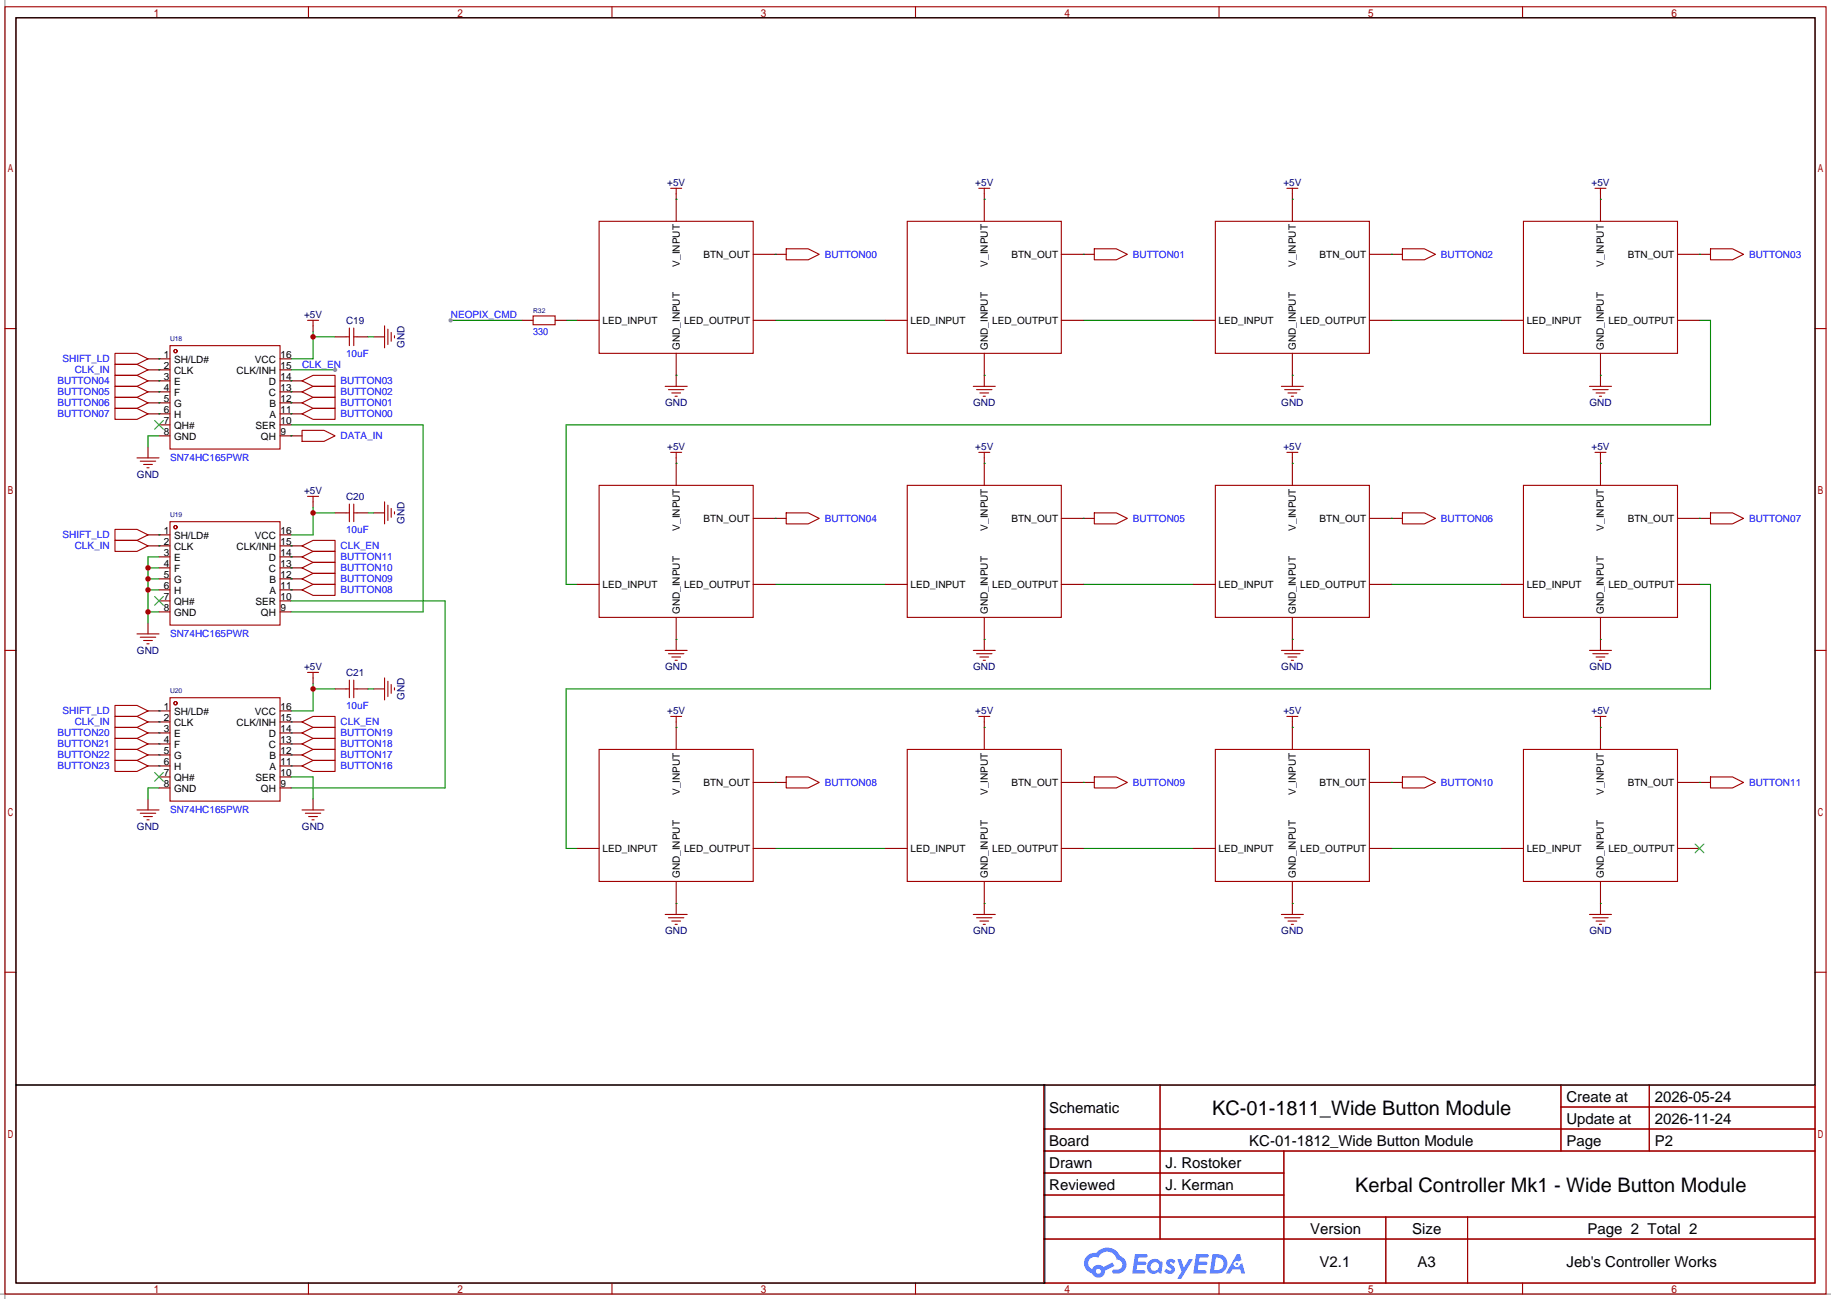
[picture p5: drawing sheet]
<svg xmlns="http://www.w3.org/2000/svg" width="423mm" height="300mm" viewBox="0 0 423 300" stroke-linecap="round" stroke-linejoin="round" font-family="sans-serif">
<path d="M1.1 0v299.9M0 298.7h422.7" fill="none" stroke="#999" stroke-width=".25"/>
<g fill="none" stroke="#a10000" stroke-width=".25">
<path d="M1.1 1.6h420.4v297.1h-420.4zM3.7 4.1h415.3v292.1h-415.3zM71.2 1.6v2.5M141.3 1.6v2.5M211.3 1.6v2.5M281.4 1.6v2.5M351.5 1.6v2.5M1.1 75.9h2.6M419 75.9h2.5M1.1 150.2h2.6M419 150.2h2.5M1.1 224.4h2.6"/>
<path d="M419 224.4h2.5M240.9 250.5h178.1v45.7h-178.1zM267.8 250.5v35.5M360.3 250.5v15.2M360.3 255.6h58.7M380.7 250.5v15.2M240.9 260.6h178.1M240.9 265.7h178.1M240.9 270.8h55.5M240.9 275.9h55.5M296.4 265.7v30.5M71.2 296.2v2.5"/>
<path d="M141.3 296.2v2.5M211.3 296.2v2.5M240.9 281h178.1M240.9 286h178.1M281.4 296.2v2.5M319.9 281v15.2M338.8 281v15.2M351.5 296.2v2.5"/>
</g>
<g fill="#5487ff">
<path d="M269.5 290.9a1.3 1.3 0 0 1 1.8 .3l-.4 .6a.54 .54 0 0 0-.9-.2l.1 .2a1.28 1.28 0 0 1 .8 2 1.53 1.53 0 0 1-2.2-.3l.6-.6 .7 .4a.31 .31 0 0 0 .4-.2 .31 .31 0 0 0-.3-.4 1.12 1.12 0 0 1-.6-1.8z"/>
<path d="M271.8 290.7h.8l.7 2 1.2-2h.9l-2.7 4.5h-.9l.9-1.6z"/>
<path d="M262 289.5h2.2a.46 .46 0 0 1 .6 .1 .46 .46 0 0 1 .1 .5l-.4 .2h-1.7l-.2 1h1.7a.4 .4 0 0 1 .3 .4 .4 .4 0 0 1-.4 .3h-1.7l-.2 1.2h1.4a.46 .46 0 0 1 .5 .1 .46 .46 0 0 1 .1 .5l-.3 .2h-2.7z"/>
<path d="M276.1 289.5h2.2a.47 .47 0 0 1 .6 .1 .47 .47 0 0 1 .1 .5l-.4 .2h-1.7l-.2 1h1.7a.4 .4 0 0 1 .3 .4 .4 .4 0 0 1-.4 .3h-1.7l-.2 1.2h1.4a.46 .46 0 0 1 .5 .1 .46 .46 0 0 1 .1 .5l-.3 .2h-2.6z"/>
<path d="M285.5 289.5h.7l.4 1.4-.7 .3a.75 .75 0 0 0-1.1 .3 .75 .75 0 0 0 .5 1.1 .75 .75 0 0 0 1-.7l.5-.3 .6 2.4h-.9l-.2-.9h-1.8l-.6 .9h-.9z"/>
<path d="M279.9 289.5l-.7 4.5h1.5a2.27 2.27 0 0 0 2.6-2.3 2.27 2.27 0 0 0-2.7-2.2zM280.7 290.3a1.5 1.5 0 0 1 1.8 1.6 1.5 1.5 0 0 1-2 1.3h-.3z"/>
<path d="M265.3 291.2a1.6 1.6 0 0 0-.3 2.3 1.6 1.6 0 0 0 2.3 .2l.8 .3 .3-2.5-.2-.2-.4-.1a1.58 1.58 0 0 0-2.5 0zM265.9 291.7a.99 .99 0 0 1 1.6 .5 .99 .99 0 0 1-1.3 1.2 .98 .98 0 0 1-.3-1.7z"/>
<path d="M250.9 289.9a2.37 2.37 0 0 0 1.2 4.1 1.54 1.54 0 0 0 1.8 .9 1.54 1.54 0 0 0 1.2-1.6l2.1-1-.4-.8-2.1 1a1.57 1.57 0 0 0-2.6 .5 1.5 1.5 0 0 1-.7-2.1 1.5 1.5 0 0 1 2.1-.5 2.23 2.23 0 0 1 2.3-1.4 2.23 2.23 0 0 1 2 1.8 1.16 1.16 0 0 1 1.3 1.1 1.16 1.16 0 0 1-1.1 1.2h-.7a.47 .47 0 0 0-.6 .4 .47 .47 0 0 0 .4 .5 2.14 2.14 0 0 0 2.8-1.3 2.14 2.14 0 0 0-1.4-2.7 3.2 3.2 0 0 0-5.4-.7l-1.2 .1zM253 293.5a.58 .58 0 0 1 1.1 0 .58 .58 0 0 1-1.1 0z"/>
<circle cx="285.5" cy="291.8" r=".28"/>
</g>
<g fill="none" stroke="#870000" stroke-width=".25">
<path d="M156.1 44.7v1.3M178.9 58.7h2.6M227.2 44.7v1.3M250.1 58.7h2.5M298.3 44.7v1.3M321.2 58.7h2.5M369.4 44.7v1.3M392.3 58.7h2.5M156.1 86.7v2.5M227.2 86.7v2.5M298.3 86.7v2.5M369.4 86.7v2.5"/>
<path d="M156.1 105.7v1.3M178.9 119.7h2.6M227.2 105.7v1.3M250.1 119.7h2.5M298.3 105.7v1.3M321.2 119.7h2.5M369.4 105.7v1.3M392.3 119.7h2.5M156.1 147.6v2.6M227.2 147.6v2.6M298.3 147.6v2.6M369.4 147.6v2.6"/>
<path d="M156.1 166.7v1.2M227.2 166.7v1.2M298.3 166.7v1.2M369.4 166.7v1.2M178.9 180.6h2.6M250.1 180.6h2.5M321.2 180.6h2.5M392.3 180.6h2.5M156.1 208.6v2.5M227.2 208.6v2.5M298.3 208.6v2.5M369.4 208.6v2.5"/>
</g>
<g fill="none" stroke="#a10000" stroke-width=".25">
<path d="M154.8 43.5h2.6M156.1 43.5v1.2M181.5 57.4h5.1l2.5 1.3-2.5 1.3h-5.1zM225.9 43.5h2.6M227.2 43.5v1.2M252.6 57.4h5.1l2.5 1.3-2.5 1.3h-5.1zM297.1 43.5h2.5M298.3 43.5v1.2M323.7 57.4h5.1l2.5 1.3-2.5 1.3h-5.1zM368.2 43.5h2.5M369.4 43.5v1.2M394.8 57.4h5.1l2.6 1.3-2.6 1.3h-5.1z"/>
<path d="M153.5 89.2h5.1M154.3 90h3.6M155.1 90.7h2M155.8 91.5h.5M224.7 89.2h5M225.4 90h3.6M226.2 90.7h2M226.9 91.5h.6M295.8 89.2h5.1M296.5 90h3.6M297.3 90.7h2M298.1 91.5h.5"/>
<path d="M366.9 89.2h5.1M367.7 90h3.5M368.4 90.7h2.1M369.2 91.5h.5M154.8 104.4h2.6M156.1 104.4v1.3M181.5 118.4h5.1l2.5 1.3-2.5 1.2h-5.1zM225.9 104.4h2.6M227.2 104.4v1.3M252.6 118.4h5.1l2.5 1.3-2.5 1.2h-5.1zM297.1 104.4h2.5M298.3 104.4v1.3"/>
<path d="M323.7 118.4h5.1l2.5 1.3-2.5 1.2h-5.1zM368.2 104.4h2.5M369.4 104.4v1.3M394.8 118.4h5.1l2.6 1.3-2.6 1.2h-5.1zM153.5 150.2h5.1M154.3 150.9h3.6M155.1 151.7h2M155.8 152.4h.5M224.7 150.2h5M225.4 150.9h3.6M226.2 151.7h2M226.9 152.4h.6"/>
<path d="M295.8 150.2h5.1M296.5 150.9h3.6M297.3 151.7h2M298.1 152.4h.5M366.9 150.2h5.1M367.7 150.9h3.5M368.4 151.7h2.1M369.2 152.4h.5M154.8 165.4h2.6M156.1 165.4v1.3M181.5 179.4h5.1l2.5 1.2-2.5 1.3h-5.1zM225.9 165.4h2.6"/>
<path d="M227.2 165.4v1.3M252.6 179.4h5.1l2.5 1.2-2.5 1.3h-5.1zM297.1 165.4h2.5M298.3 165.4v1.3M323.7 179.4h5.1l2.5 1.2-2.5 1.3h-5.1zM368.2 165.4h2.5M369.4 165.4v1.3M394.8 179.4h5.1l2.6 1.2-2.6 1.3h-5.1zM153.5 211.1h5.1M154.3 211.9h3.6M155.1 212.6h2M155.8 213.4h.5"/>
<path d="M224.7 211.1h5M225.4 211.9h3.6M226.2 212.6h2M226.9 213.4h.6M295.8 211.1h5.1M296.5 211.9h3.6M297.3 212.6h2M298.1 213.4h.5M366.9 211.1h5.1M367.7 211.9h3.5M368.4 212.6h2.1M369.2 213.4h.5"/>
</g>
<g fill="none" stroke="#008700" stroke-width=".25">
<path d="M104 74h16.5M130.7 74h2.5M178.9 74h25.4M250.1 74h25.4M321.2 74h25.4M392.3 74h2.5v24.1h-264.1v36.8h2.5M178.9 134.9h25.4M250.1 134.9h25.4M321.2 134.9h25.4M392.3 134.9h2.5v24.1h-264.1v36.9h2.5M178.9 195.9h25.4M250.1 195.9h25.4"/>
<path d="M321.2 195.9h25.4"/>
</g>
<circle cx="104" cy="74" r=".51" fill="#999"/>
<path d="M3.7 4.1h415.3v246.4h-415.3zM3.7 250.5h237.5v45.7h-237.5z" fill="none" stroke="#000" stroke-width=".25"/>
<g fill="none" stroke="#870000" stroke-width=".25">
<path d="M156.1 46v5.1M173.9 58.7h5M227.2 46v5.1M245 58.7h5.1M298.3 46v5.1M316.1 58.7h5.1M369.4 46v5.1M387.2 58.7h5.1M86.2 77.8h2.6M120.5 74h2.6M128.1 74h2.6M133.2 74h5.1"/>
<path d="M173.9 74h5M204.3 74h5.1M245 74h5.1M275.5 74h5M316.1 74h5.1M346.6 74h5.1M387.2 74h5.1M156.1 81.6v5.1M227.2 81.6v5.1M298.3 81.6v5.1M369.4 81.6v5.1M156.1 107v5.1"/>
<path d="M173.9 119.7h5M227.2 107v5.1M245 119.7h5.1M298.3 107v5.1M316.1 119.7h5.1M369.4 107v5.1M387.2 119.7h5.1M133.2 134.9h5.1M173.9 134.9h5M204.3 134.9h5.1M245 134.9h5.1M275.5 134.9h5"/>
<path d="M316.1 134.9h5.1M346.6 134.9h5.1M387.2 134.9h5.1M156.1 142.5v5.1M227.2 142.5v5.1M298.3 142.5v5.1M369.4 142.5v5.1M156.1 167.9v5.1M227.2 167.9v5.1M298.3 167.9v5.1M369.4 167.9v5.1M133.2 195.9h5.1"/>
<path d="M173.9 195.9h5M173.9 180.6h5M204.3 195.9h5.1M245 195.9h5.1M245 180.6h5.1M275.5 195.9h5M316.1 195.9h5.1M316.1 180.6h5.1M346.6 195.9h5.1M387.2 195.9h5.1M387.2 180.6h5.1M156.1 203.5v5.1"/>
<path d="M227.2 203.5v5.1M298.3 203.5v5.1M369.4 203.5v5.1"/>
</g>
<g fill="none" stroke="#a10000" stroke-width=".25">
<path d="M138.3 51.1h35.6v30.5h-35.6zM209.4 51.1h35.6v30.5h-35.6zM280.5 51.1h35.6v30.5h-35.6zM351.7 51.1h35.5v30.5h-35.5zM88.8 75.2v5.1M89.5 76v3.5M90.3 76.7v2.1M91.1 77.5v.5M123.1 72.9h5v2.1h-5zM138.3 112.1h35.6v30.4h-35.6zM209.4 112.1h35.6v30.4h-35.6zM280.5 112.1h35.6v30.4h-35.6z"/>
<path d="M351.7 112.1h35.5v30.4h-35.5zM138.3 173h35.6v30.5h-35.6zM209.4 173h35.6v30.5h-35.6zM280.5 173h35.6v30.5h-35.6zM351.7 173h35.5v30.5h-35.5z"/>
</g>
<g fill="none" stroke="#008700" stroke-width=".25">
<path d="M156.1 46h.1M178.9 58.7h.1M227.2 46h.1M250.1 58.7h.1M298.3 46h.1M321.2 58.7h.1M369.4 46h.1M392.3 58.7h.1M72.3 77.8h5M72.3 76.5v6.3h-5.1M156.1 86.7h.1M227.2 86.7h.1"/>
<path d="M298.3 86.7h.1M369.4 86.7h.1M156.1 107h.1M178.9 119.7h.1M227.2 107h.1M250.1 119.7h.1M298.3 107h.1M321.2 119.7h.1M369.4 107h.1M392.3 119.7h.1M156.1 147.6h.1M227.2 147.6h.1"/>
<path d="M298.3 147.6h.1M369.4 147.6h.1M156.1 167.9h.1M227.2 167.9h.1M298.3 167.9h.1M369.4 167.9h.1M178.9 180.6h.1M250.1 180.6h.1M321.2 180.6h.1M392.3 180.6h.1M156.1 208.6h.1M227.2 208.6h.1"/>
<path d="M298.3 208.6h.1M369.4 208.6h.1"/>
</g>
<path d="M391.3 194.9l2 2M393.3 194.9l-2 2" fill="none" stroke="#3c3" stroke-width=".25"/>
<circle cx="72.3" cy="77.8" r=".63" fill="#c00"/>
<path d="M67.2 85.4h10.1" fill="none" stroke="#008700" stroke-width=".25"/>
<circle cx="77.3" cy="85.4" r=".51" fill="#999"/>
<path d="M34.2 103.2v2.5M72.3 115.9v1.2M86.2 118.4h2.6" fill="none" stroke="#870000" stroke-width=".25"/>
<path d="M31.6 105.7h5.1M32.4 106.5h3.5M33.1 107.2h2.1M33.9 108h.5M71 114.6h2.5M72.3 114.6v1.3M88.8 115.9v5M89.5 116.6v3.6M90.3 117.4v2M91.1 118.1v.6" fill="none" stroke="#a10000" stroke-width=".25"/>
<path d="M36.7 100.6h-2.5v2.6M72.3 118.4h5M72.3 117.1v6.4h-5.1" fill="none" stroke="#008700" stroke-width=".25"/>
<circle cx="72.3" cy="118.4" r=".63" fill="#c00"/>
<path d="M34.2 143.8v2.5" fill="none" stroke="#870000" stroke-width=".25"/>
<path d="M31.6 146.3h5.1M32.4 147.1h3.5M33.1 147.9h2.1M33.9 148.6h.5" fill="none" stroke="#a10000" stroke-width=".25"/>
<path d="M34.2 136.2h2.5M34.2 133.6h2.5M34.2 131.1h2.5M36.7 128.6h-2.5v15.2M34.2 141.3h2.5" fill="none" stroke="#008700" stroke-width=".25"/>
<g fill="#c00">
<circle cx="34.2" cy="141.3" r=".63"/>
<circle cx="34.2" cy="136.2" r=".63"/>
<circle cx="34.2" cy="133.6" r=".63"/>
<circle cx="34.2" cy="131.1" r=".63"/>
</g>
<g fill="none" stroke="#008700" stroke-width=".25">
<path d="M85 77.8h1.2M36.7 95.5h.1M36.7 93h.1M36.7 90.5h.1M36.7 87.9h.1M36.7 82.8h.1M36.7 85.4h.1M67.2 95.5h.1M67.2 93h.1M67.2 90.5h.1M67.2 87.9h.1M67.2 98.1h30.5v43.2h-30.5"/>
<path d="M67.2 100.6h.1M85 118.4h1.2M36.7 123.5h.1M36.7 126h.1M67.2 136.2h.1M67.2 133.6h.1M67.2 131.1h.1M67.2 128.6h.1M67.2 126h.1M67.2 138.7h35.5v43.2h-35.5M72.3 159h5M72.3 157.8v6.3h-5.1"/>
</g>
<g fill="none" stroke="#870000" stroke-width=".25">
<path d="M72.3 75.2v1.3M77.3 77.8h2.6M82.4 77.8h2.6M34.2 95.5h5M34.2 93h5M34.2 90.5h5M34.2 87.9h5M34.2 82.8h5M34.2 85.4h5M36.7 98.1h2.5M64.6 95.5h5.1M64.6 93h5.1"/>
<path d="M64.6 90.5h5.1M64.6 87.9h5.1M64.6 82.8h2.6M64.6 85.4h2.6M64.6 98.1h2.6M36.7 100.6h2.5M64.6 100.6h5.1M77.3 118.4h2.6M82.4 118.4h2.6M34.2 123.5h5M34.2 126h5M36.7 136.2h2.5"/>
<path d="M36.7 133.6h2.5M36.7 131.1h2.5M36.7 128.6h2.5M36.7 138.7h2.5M64.6 136.2h5.1M64.6 133.6h5.1M64.6 131.1h5.1M64.6 128.6h5.1M64.6 123.5h2.6M64.6 126h5.1M64.6 138.7h2.6M36.7 141.3h2.5"/>
<path d="M64.6 141.3h2.6M86.2 159h2.6"/>
</g>
<g fill="none" stroke="#a10000" stroke-width=".25">
<path d="M39.2 79.8h25.4v23.9h-25.4zM71 74h2.5M72.3 74v1.2M79.9 77.8h.7M80.6 75.7v4.1M81.7 75.7v4.1M81.7 77.8h.7M26.5 94.3h5.1l2.6 1.2-2.6 1.3h-5.1zM26.5 91.7h5.1l2.6 1.3-2.6 1.3h-5.1zM26.5 89.2h5.1l2.6 1.3-2.6 1.2h-5.1zM26.5 86.7h5.1l2.6 1.2-2.6 1.3h-5.1zM26.5 81.6h5.1l2.6 1.2-2.6 1.3h-5.1z"/>
<path d="M26.5 84.1h5.1l2.6 1.3-2.6 1.3h-5.1zM69.7 95.5l2.6-1.2h5v2.5h-5zM69.7 93l2.6-1.3h5v2.6h-5zM69.7 90.5l2.6-1.3h5v2.5h-5zM69.7 87.9l2.6-1.2h5v2.5h-5zM69.7 99.4h5.1l2.5 1.2-2.5 1.3h-5.1zM79.9 118.4h.7M80.6 116.4v4M81.7 116.4v4M81.7 118.4h.7M26.5 122.2h5.1l2.6 1.3-2.6 1.3h-5.1zM26.5 124.8h5.1l2.6 1.2-2.6 1.3h-5.1z"/>
<path d="M39.2 120.4h25.4v23.9h-25.4zM69.7 136.2l2.6-1.3h5v2.6h-5zM69.7 133.6l2.6-1.2h5v2.5h-5zM69.7 131.1l2.6-1.3h5v2.6h-5zM69.7 128.6l2.6-1.3h5v2.5h-5zM69.7 126l2.6-1.2h5v2.5h-5zM88.8 156.5v5.1M89.5 157.3v3.5M90.3 158v2.1M91.1 158.8v.5"/>
<circle cx="40.5" cy="81.1" r=".38"/>
<circle cx="40.5" cy="121.7" r=".38"/>
</g>
<path d="M35.7 97.1l2 2M37.7 97.1l-2 2M35.7 137.7l2 2M37.7 137.7l-2 2" fill="none" stroke="#3c3" stroke-width=".25"/>
<circle cx="72.3" cy="159" r=".63" fill="#c00"/>
<g fill="none" stroke="#870000" stroke-width=".25">
<path d="M72.3 156.5v1.3M77.3 159h2.6M82.4 159h2.6M34.2 176.8h5M34.2 174.3h5M34.2 171.7h5M34.2 169.2h5M34.2 164.1h5M34.2 166.7h5M36.7 179.4h2.5M64.6 176.8h5.1M64.6 174.3h5.1"/>
<path d="M64.6 171.7h5.1M64.6 169.2h5.1M64.6 164.1h2.6M64.6 166.7h5.1M64.6 179.4h2.6M34.2 184.4v2.6M36.7 181.9h2.5M64.6 181.9h2.6M72.3 184.4v2.6"/>
</g>
<g fill="none" stroke="#a10000" stroke-width=".25">
<path d="M71 155.2h2.5M72.3 155.2v1.3M79.9 159h.7M80.6 157v4.1M81.7 157v4.1M81.7 159h.7M26.5 162.9h5.1l2.6 1.2-2.6 1.3h-5.1zM26.5 165.4h5.1l2.6 1.3-2.6 1.2h-5.1zM26.5 167.9h5.1l2.6 1.3-2.6 1.3h-5.1zM26.5 170.5h5.1l2.6 1.2-2.6 1.3h-5.1zM26.5 173h5.1l2.6 1.3-2.6 1.3h-5.1zM26.5 175.6h5.1l2.6 1.2-2.6 1.3h-5.1z"/>
<path d="M39.2 161.1h25.4v23.9h-25.4zM69.7 176.8l2.6-1.2h5v2.5h-5zM69.7 174.3l2.6-1.3h5v2.6h-5zM69.7 171.7l2.6-1.2h5v2.5h-5zM69.7 169.2l2.6-1.3h5v2.6h-5zM69.7 166.7l2.6-1.3h5v2.5h-5zM31.6 187h5.1M32.4 187.7h3.5M33.1 188.5h2.1M33.9 189.3h.5M69.7 187h5.1M70.5 187.7h3.5"/>
<path d="M71.2 188.5h2.1M72 189.3h.5"/>
<circle cx="40.5" cy="162.3" r=".38"/>
</g>
<g fill="none" stroke="#008700" stroke-width=".25">
<path d="M85 159h1.2M36.7 164.1h.1M36.7 166.7h.1M36.7 169.2h.1M36.7 171.7h.1M36.7 174.3h.1M36.7 176.8h.1M67.2 176.8h.1M67.2 174.3h.1M67.2 171.7h.1M67.2 169.2h.1M67.2 166.7h.1"/>
<path d="M67.2 179.4h5.1v5M36.7 181.9h-2.5v2.5"/>
</g>
<path d="M35.7 178.3l2 2.1M37.7 178.3l-2 2.1" fill="none" stroke="#3c3" stroke-width=".25"/>
<g font-size="4.6">
<text x="279.8" y="257.4">KC-01-1811_Wide Button Module</text>
<text x="312.8" y="275.2">Kerbal Controller Mk1 - Wide Button Module</text>
</g>
<g font-size="3.5">
<text x="242.2" y="256.8">Schematic</text>
<text x="361.6" y="254.3">Create at</text>
<text x="382" y="254.3">2026-05-24</text>
<text x="361.6" y="259.4">Update at</text>
<text x="382" y="259.4">2026-11-24</text>
<text x="242.2" y="264.5">Board</text>
<text x="242.2" y="269.5">Drawn</text>
<text x="269" y="269.5">J. Rostoker</text>
<text x="288.4" y="264.5">KC-01-1812_Wide Button Module</text>
<text x="361.6" y="264.5">Page</text>
<text x="382" y="264.5">P2</text>
<text x="242.2" y="274.6">Reviewed</text>
<text x="269" y="274.6">J. Kerman</text>
<text x="302.4" y="284.8">Version</text>
<text x="326" y="284.8">Size</text>
<text x="366.4" y="284.8">Page 2 Total 2</text>
<text x="304.6" y="292.4">V2.1</text>
<text x="327.2" y="292.4">A3</text>
<text x="361.6" y="292.4">Jeb's Controller Works</text>
</g>
<g font-size="2.3" fill="#000080">
<text x="154" y="43">+5V</text>
<text x="225.1" y="43">+5V</text>
<text x="296.3" y="43">+5V</text>
<text x="367.4" y="43">+5V</text>
<text x="70.2" y="73.5">+5V</text>
<text x="79.9" y="74.8">C19</text>
<text x="93.4" y="80.3" transform="rotate(-90 93.4 80.3)">GND</text>
<text x="153.5" y="93.8">GND</text>
<text x="224.6" y="93.8">GND</text>
<text x="295.8" y="93.8">GND</text>
<text x="366.9" y="93.8">GND</text>
<text x="154" y="104">+5V</text>
<text x="225.1" y="104">+5V</text>
<text x="296.3" y="104">+5V</text>
<text x="367.4" y="104">+5V</text>
<text x="31.6" y="110.3">GND</text>
<text x="70.2" y="114.1">+5V</text>
<text x="79.9" y="115.4">C20</text>
<text x="93.4" y="121" transform="rotate(-90 93.4 121)">GND</text>
<text x="31.6" y="151">GND</text>
<text x="70.2" y="154.8">+5V</text>
<text x="153.5" y="154.8">GND</text>
<text x="224.6" y="154.8">GND</text>
<text x="295.8" y="154.8">GND</text>
<text x="366.9" y="154.8">GND</text>
<text x="79.9" y="156">C21</text>
<text x="93.4" y="161.6" transform="rotate(-90 93.4 161.6)">GND</text>
<text x="154" y="164.9">+5V</text>
<text x="225.1" y="164.9">+5V</text>
<text x="296.3" y="164.9">+5V</text>
<text x="367.4" y="164.9">+5V</text>
<text x="31.6" y="191.6">GND</text>
<text x="69.7" y="191.6">GND</text>
<text x="153.5" y="215.7">GND</text>
<text x="224.6" y="215.7">GND</text>
<text x="295.8" y="215.7">GND</text>
<text x="366.9" y="215.7">GND</text>
</g>
<g font-size="2.3">
<text x="162.4" y="59.5">BTN_OUT</text>
<text x="233.5" y="59.5">BTN_OUT</text>
<text x="304.6" y="59.5">BTN_OUT</text>
<text x="375.7" y="59.5">BTN_OUT</text>
<text x="156.9" y="61.6" transform="rotate(-90 156.9 61.6)">V_INPUT</text>
<text x="228" y="61.6" transform="rotate(-90 228 61.6)">V_INPUT</text>
<text x="299.1" y="61.6" transform="rotate(-90 299.1 61.6)">V_INPUT</text>
<text x="370.3" y="61.6" transform="rotate(-90 370.3 61.6)">V_INPUT</text>
<text x="139.1" y="74.8">LED_INPUT</text>
<text x="157.9" y="74.8">LED_OUTPUT</text>
<text x="210.2" y="74.8">LED_INPUT</text>
<text x="229" y="74.8">LED_OUTPUT</text>
<text x="281.3" y="74.8">LED_INPUT</text>
<text x="300.1" y="74.8">LED_OUTPUT</text>
<text x="352.4" y="74.8">LED_INPUT</text>
<text x="371.3" y="74.8">LED_OUTPUT</text>
<text x="37.8" y="82.6">1</text>
<text x="40.2" y="83.9">SH/LD#</text>
<text x="58.9" y="83.9">VCC</text>
<text x="64.8" y="82.6">16</text>
<text x="156.9" y="80.8" transform="rotate(-90 156.9 80.8)">GND_INPUT</text>
<text x="228" y="80.8" transform="rotate(-90 228 80.8)">GND_INPUT</text>
<text x="299.1" y="80.8" transform="rotate(-90 299.1 80.8)">GND_INPUT</text>
<text x="370.3" y="80.8" transform="rotate(-90 370.3 80.8)">GND_INPUT</text>
<text x="37.8" y="85.2">2</text>
<text x="37.8" y="87.7">3</text>
<text x="40.2" y="86.4">CLK</text>
<text x="40.2" y="89">E</text>
<text x="54.6" y="86.4">CLK/INH</text>
<text x="62" y="89">D</text>
<text x="64.8" y="87.7">14</text>
<text x="64.8" y="85.2">15</text>
<text x="37.8" y="90.2">4</text>
<text x="37.8" y="92.8">5</text>
<text x="37.8" y="95.3">6</text>
<text x="40.2" y="91.5">F</text>
<text x="40.2" y="94">G</text>
<text x="62" y="91.5">C</text>
<text x="62.2" y="94">B</text>
<text x="64.8" y="95.3">11</text>
<text x="64.8" y="92.8">12</text>
<text x="64.8" y="90.2">13</text>
<text x="37.8" y="97.9">7</text>
<text x="37.8" y="100.4">8</text>
<text x="40.2" y="96.6">H</text>
<text x="40.2" y="99.1">QH#</text>
<text x="40.2" y="101.7">GND</text>
<text x="59" y="99.1">SER</text>
<text x="60.2" y="101.7">QH</text>
<text x="62.2" y="96.6">A</text>
<text x="64.8" y="100.4">9</text>
<text x="64.8" y="97.9">10</text>
<text x="37.8" y="123.3">1</text>
<text x="37.8" y="125.8">2</text>
<text x="40.2" y="124.5">SH/LD#</text>
<text x="58.9" y="124.5">VCC</text>
<text x="64.8" y="125.8">15</text>
<text x="64.8" y="123.3">16</text>
<text x="156.9" y="122.5" transform="rotate(-90 156.9 122.5)">V_INPUT</text>
<text x="162.4" y="120.5">BTN_OUT</text>
<text x="228" y="122.5" transform="rotate(-90 228 122.5)">V_INPUT</text>
<text x="233.5" y="120.5">BTN_OUT</text>
<text x="299.1" y="122.5" transform="rotate(-90 299.1 122.5)">V_INPUT</text>
<text x="304.6" y="120.5">BTN_OUT</text>
<text x="370.3" y="122.5" transform="rotate(-90 370.3 122.5)">V_INPUT</text>
<text x="375.7" y="120.5">BTN_OUT</text>
<text x="37.8" y="128.3">3</text>
<text x="37.8" y="130.9">4</text>
<text x="40.2" y="127.1">CLK</text>
<text x="40.2" y="129.6">E</text>
<text x="54.6" y="127.1">CLK/INH</text>
<text x="62" y="129.6">D</text>
<text x="64.8" y="130.9">13</text>
<text x="64.8" y="128.3">14</text>
<text x="37.8" y="133.4">5</text>
<text x="37.8" y="136">6</text>
<text x="40.2" y="132.1">F</text>
<text x="40.2" y="134.7">G</text>
<text x="40.2" y="137.2">H</text>
<text x="62" y="132.1">C</text>
<text x="62.2" y="137.2">A</text>
<text x="62.2" y="134.7">B</text>
<text x="64.8" y="136">11</text>
<text x="64.8" y="133.4">12</text>
<text x="139.1" y="135.7">LED_INPUT</text>
<text x="157.9" y="135.7">LED_OUTPUT</text>
<text x="210.2" y="135.7">LED_INPUT</text>
<text x="229" y="135.7">LED_OUTPUT</text>
<text x="281.3" y="135.7">LED_INPUT</text>
<text x="300.1" y="135.7">LED_OUTPUT</text>
<text x="352.4" y="135.7">LED_INPUT</text>
<text x="371.3" y="135.7">LED_OUTPUT</text>
<text x="37.8" y="138.5">7</text>
<text x="37.8" y="141">8</text>
<text x="40.2" y="139.8">QH#</text>
<text x="40.2" y="142.3">GND</text>
<text x="59" y="139.8">SER</text>
<text x="60.2" y="142.3">QH</text>
<text x="64.8" y="141">9</text>
<text x="64.8" y="138.5">10</text>
<text x="156.9" y="141.8" transform="rotate(-90 156.9 141.8)">GND_INPUT</text>
<text x="228" y="141.8" transform="rotate(-90 228 141.8)">GND_INPUT</text>
<text x="299.1" y="141.8" transform="rotate(-90 299.1 141.8)">GND_INPUT</text>
<text x="370.3" y="141.8" transform="rotate(-90 370.3 141.8)">GND_INPUT</text>
<text x="37.8" y="163.9">1</text>
<text x="37.8" y="166.4">2</text>
<text x="40.2" y="165.2">SH/LD#</text>
<text x="40.2" y="167.7">CLK</text>
<text x="54.6" y="167.7">CLK/INH</text>
<text x="58.9" y="165.2">VCC</text>
<text x="64.8" y="166.4">15</text>
<text x="64.8" y="163.9">16</text>
<text x="37.8" y="169">3</text>
<text x="37.8" y="171.5">4</text>
<text x="40.2" y="170.2">E</text>
<text x="40.2" y="172.8">F</text>
<text x="62" y="172.8">C</text>
<text x="62" y="170.2">D</text>
<text x="64.8" y="171.5">13</text>
<text x="64.8" y="169">14</text>
<text x="37.8" y="174.1">5</text>
<text x="37.8" y="176.6">6</text>
<text x="37.8" y="179.1">7</text>
<text x="40.2" y="175.3">G</text>
<text x="40.2" y="177.9">H</text>
<text x="62.2" y="177.9">A</text>
<text x="62.2" y="175.3">B</text>
<text x="64.8" y="179.1">10</text>
<text x="64.8" y="176.6">11</text>
<text x="64.8" y="174.1">12</text>
<text x="37.8" y="181.7">8</text>
<text x="40.2" y="180.4">QH#</text>
<text x="40.2" y="182.9">GND</text>
<text x="59" y="180.4">SER</text>
<text x="60.2" y="182.9">QH</text>
<text x="64.8" y="181.7">9</text>
<text x="156.9" y="183.5" transform="rotate(-90 156.9 183.5)">V_INPUT</text>
<text x="162.4" y="181.4">BTN_OUT</text>
<text x="228" y="183.5" transform="rotate(-90 228 183.5)">V_INPUT</text>
<text x="233.5" y="181.4">BTN_OUT</text>
<text x="299.1" y="183.5" transform="rotate(-90 299.1 183.5)">V_INPUT</text>
<text x="304.6" y="181.4">BTN_OUT</text>
<text x="370.3" y="183.5" transform="rotate(-90 370.3 183.5)">V_INPUT</text>
<text x="375.7" y="181.4">BTN_OUT</text>
<text x="139.1" y="196.7">LED_INPUT</text>
<text x="157.9" y="196.7">LED_OUTPUT</text>
<text x="210.2" y="196.7">LED_INPUT</text>
<text x="229" y="196.7">LED_OUTPUT</text>
<text x="281.3" y="196.7">LED_INPUT</text>
<text x="300.1" y="196.7">LED_OUTPUT</text>
<text x="352.4" y="196.7">LED_INPUT</text>
<text x="371.3" y="196.7">LED_OUTPUT</text>
<text x="156.9" y="202.7" transform="rotate(-90 156.9 202.7)">GND_INPUT</text>
<text x="228" y="202.7" transform="rotate(-90 228 202.7)">GND_INPUT</text>
<text x="299.1" y="202.7" transform="rotate(-90 299.1 202.7)">GND_INPUT</text>
<text x="370.3" y="202.7" transform="rotate(-90 370.3 202.7)">GND_INPUT</text>
</g>
<g font-size="2.3" fill="#00f">
<text x="190.4" y="59.5">BUTTON00</text>
<text x="261.5" y="59.5">BUTTON01</text>
<text x="332.6" y="59.5">BUTTON02</text>
<text x="403.7" y="59.5">BUTTON03</text>
<text x="104.1" y="73.5">NEOPIX_CMD</text>
<text x="14.4" y="83.7">SHIFT_LD</text>
<text x="79.9" y="82.4">10uF</text>
<text x="13.3" y="88.7">BUTTON04</text>
<text x="17.2" y="86.2">CLK_IN</text>
<text x="69.7" y="84.9">CLK_EN</text>
<text x="78.6" y="88.7">BUTTON03</text>
<text x="13.3" y="93.8">BUTTON06</text>
<text x="13.3" y="91.3">BUTTON05</text>
<text x="78.6" y="93.8">BUTTON01</text>
<text x="78.6" y="91.3">BUTTON02</text>
<text x="13.3" y="96.4">BUTTON07</text>
<text x="78.6" y="96.4">BUTTON00</text>
<text x="78.6" y="101.4">DATA_IN</text>
<text x="39.2" y="106.5">SN74HC165PWR</text>
<text x="14.4" y="124.3">SHIFT_LD</text>
<text x="79.9" y="123">10uF</text>
<text x="190.4" y="120.5">BUTTON04</text>
<text x="261.5" y="120.5">BUTTON05</text>
<text x="332.6" y="120.5">BUTTON06</text>
<text x="403.7" y="120.5">BUTTON07</text>
<text x="17.2" y="126.8">CLK_IN</text>
<text x="78.6" y="131.9">BUTTON10</text>
<text x="78.6" y="129.4">BUTTON11</text>
<text x="78.6" y="126.8">CLK_EN</text>
<text x="78.6" y="137">BUTTON08</text>
<text x="78.6" y="134.5">BUTTON09</text>
<text x="39.2" y="147.2">SN74HC165PWR</text>
<text x="14.4" y="164.9">SHIFT_LD</text>
<text x="17.2" y="167.5">CLK_IN</text>
<text x="78.6" y="167.5">CLK_EN</text>
<text x="79.9" y="163.7">10uF</text>
<text x="13.3" y="170">BUTTON20</text>
<text x="13.3" y="172.6">BUTTON21</text>
<text x="78.6" y="172.6">BUTTON18</text>
<text x="78.6" y="170">BUTTON19</text>
<text x="13.3" y="175.1">BUTTON22</text>
<text x="13.3" y="177.6">BUTTON23</text>
<text x="78.6" y="177.6">BUTTON16</text>
<text x="78.6" y="175.1">BUTTON17</text>
<text x="190.4" y="181.4">BUTTON08</text>
<text x="261.5" y="181.4">BUTTON09</text>
<text x="332.6" y="181.4">BUTTON10</text>
<text x="403.7" y="181.4">BUTTON11</text>
<text x="39.2" y="187.8">SN74HC165PWR</text>
</g>
<g font-size="1.6" fill="#000080">
<text x="123.1" y="72.4">R32</text>
<text x="39.2" y="78.7">U18</text>
<text x="39.2" y="119.4">U19</text>
<text x="39.2" y="160">U20</text>
</g>
</svg>
